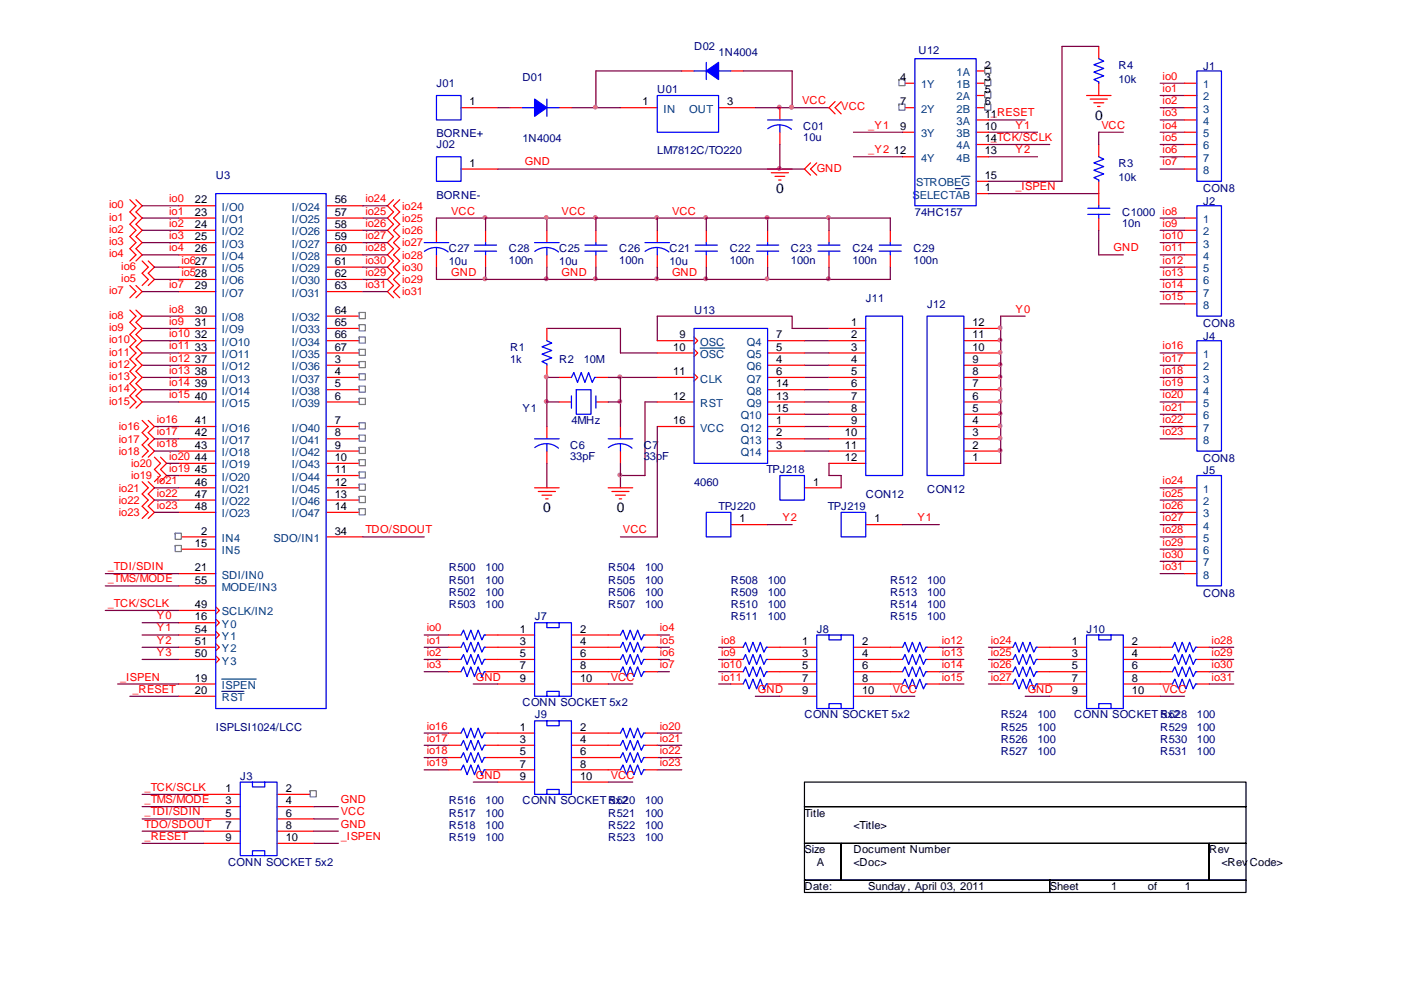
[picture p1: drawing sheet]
<svg xmlns="http://www.w3.org/2000/svg" width="297mm" height="210mm" viewBox="0 0 297 210" stroke-linecap="round" stroke-linejoin="round" font-family="sans-serif">
<path d="M27.5 42.4l1.3 1.2-1.3 1.4M28.8 42.4l1.3 1.2-1.3 1.4M233 41.1v2.5M233 46.2v2.7M37.9 116.5h7.8" fill="none" stroke="#f00" stroke-width=".26"/>
<path d="M230.6 45.5h4.7M230.6 44.2h4.7M233 43.6v.6M233 45.5v.7" fill="none" stroke="#00f" stroke-width=".26"/>
<path d="M233 48.9v5.2h5.2M27.5 147.7h10.4" fill="none" stroke="#800040" stroke-width=".26"/>
<path d="M37.1 115.7h1.4v1.3h-1.4z" fill-rule="evenodd" fill="#fff" stroke="#808080" stroke-width=".26"/>
<path d="M37.9 113.9h7.8" fill="none" stroke="#f00" stroke-width=".26"/>
<path d="M37.1 113.1h1.4v1.3h-1.4z" fill-rule="evenodd" fill="#fff" stroke="#808080" stroke-width=".26"/>
<g fill="none" stroke="#f00" stroke-width=".26">
<path d="M37.9 43.6h7.8M37.9 46.2h7.8M37.9 48.9h7.8M37.9 51.5h7.8M37.9 54.1h7.8M37.9 56.7h7.8M37.9 59.3h7.8M69.1 43.6h7.8M69.1 46.2h7.8M69.1 48.9h7.8M69.1 51.5h7.8M69.1 54.1h7.8"/>
<path d="M69.1 56.7h7.8M69.1 59.3h7.8M37.9 61.8h7.8M69.1 61.8h7.8M69.1 67.1h7.8M69.1 113.9h7.8M37.9 129.5h7.8M45.7 128.7l.8 .8-.8 .8"/>
</g>
<path d="M76.2 66.3h1.3v1.3h-1.3z" fill-rule="evenodd" fill="#fff" stroke="#808080" stroke-width=".26"/>
<path d="M69.1 69.7h7.8" fill="none" stroke="#f00" stroke-width=".26"/>
<path d="M76.2 68.9h1.3v1.3h-1.3z" fill-rule="evenodd" fill="#fff" stroke="#808080" stroke-width=".26"/>
<path d="M69.1 72.3h7.8" fill="none" stroke="#f00" stroke-width=".26"/>
<path d="M76.2 71.5h1.3v1.3h-1.3z" fill-rule="evenodd" fill="#fff" stroke="#808080" stroke-width=".26"/>
<path d="M69.1 74.9h7.8" fill="none" stroke="#f00" stroke-width=".26"/>
<path d="M76.2 74.1h1.3v1.3h-1.3z" fill-rule="evenodd" fill="#fff" stroke="#808080" stroke-width=".26"/>
<path d="M69.1 77.5h7.8" fill="none" stroke="#f00" stroke-width=".26"/>
<path d="M76.2 76.7h1.3v1.3h-1.3z" fill-rule="evenodd" fill="#fff" stroke="#808080" stroke-width=".26"/>
<path d="M69.1 80.1h7.8" fill="none" stroke="#f00" stroke-width=".26"/>
<path d="M76.2 79.3h1.3v1.3h-1.3z" fill-rule="evenodd" fill="#fff" stroke="#808080" stroke-width=".26"/>
<path d="M69.1 82.7h7.8" fill="none" stroke="#f00" stroke-width=".26"/>
<path d="M76.2 81.9h1.3v1.3h-1.3z" fill-rule="evenodd" fill="#fff" stroke="#808080" stroke-width=".26"/>
<path d="M69.1 85.3h7.8" fill="none" stroke="#f00" stroke-width=".26"/>
<path d="M76.2 84.5h1.3v1.3h-1.3z" fill-rule="evenodd" fill="#fff" stroke="#808080" stroke-width=".26"/>
<path d="M69.1 90.5h7.8" fill="none" stroke="#f00" stroke-width=".26"/>
<path d="M76.2 89.7h1.3v1.3h-1.3z" fill-rule="evenodd" fill="#fff" stroke="#808080" stroke-width=".26"/>
<path d="M69.1 93.1h7.8" fill="none" stroke="#f00" stroke-width=".26"/>
<path d="M76.2 92.3h1.3v1.3h-1.3z" fill-rule="evenodd" fill="#fff" stroke="#808080" stroke-width=".26"/>
<path d="M69.1 95.7h7.8" fill="none" stroke="#f00" stroke-width=".26"/>
<path d="M76.2 94.9h1.3v1.3h-1.3z" fill-rule="evenodd" fill="#fff" stroke="#808080" stroke-width=".26"/>
<path d="M69.1 98.3h7.8" fill="none" stroke="#f00" stroke-width=".26"/>
<path d="M76.2 97.5h1.3v1.3h-1.3z" fill-rule="evenodd" fill="#fff" stroke="#808080" stroke-width=".26"/>
<path d="M69.1 100.9h7.8" fill="none" stroke="#f00" stroke-width=".26"/>
<path d="M76.2 100.1h1.3v1.3h-1.3z" fill-rule="evenodd" fill="#fff" stroke="#808080" stroke-width=".26"/>
<path d="M69.1 103.5h7.8" fill="none" stroke="#f00" stroke-width=".26"/>
<path d="M76.2 102.7h1.3v1.3h-1.3z" fill-rule="evenodd" fill="#fff" stroke="#808080" stroke-width=".26"/>
<path d="M69.1 106.1h7.8" fill="none" stroke="#f00" stroke-width=".26"/>
<path d="M76.2 105.3h1.3v1.3h-1.3z" fill-rule="evenodd" fill="#fff" stroke="#808080" stroke-width=".26"/>
<path d="M69.1 108.7h7.8" fill="none" stroke="#f00" stroke-width=".26"/>
<path d="M76.2 107.9h1.3v1.3h-1.3z" fill-rule="evenodd" fill="#fff" stroke="#808080" stroke-width=".26"/>
<g fill="none" stroke="#f00" stroke-width=".26">
<path d="M27.5 45l1.3 1.2-1.3 1.4 1.3 1.3-1.3 1.3 1.3 1.3-1.3 1.2 1.3 1.4-1.3 1.3M28.8 45l1.3 1.2-1.3 1.4 1.3 1.3-1.3 1.3 1.3 1.3-1.3 1.2 1.3 1.4-1.3 1.3M30.1 55.4l1.3 1.3-1.3 1.3 1.3 1.3-1.3 1.3M31.4 55.4l1.3 1.3-1.3 1.3 1.3 1.3-1.3 1.3M83.4 42.4l-1.3 1.2 1.3 1.4-1.3 1.2 1.3 1.4-1.3 1.3 1.3 1.3-1.3 1.3 1.3 1.2-1.3 1.4 1.3 1.3-1.3 1.3 1.3 1.3-1.3 1.3 1.3 1.3-1.3 1.2 1.3 1.4M84.7 42.4l-1.3 1.2 1.3 1.4-1.3 1.2 1.3 1.4-1.3 1.3 1.3 1.3-1.3 1.3 1.3 1.2-1.3 1.4 1.3 1.3-1.3 1.3 1.3 1.3-1.3 1.3 1.3 1.3-1.3 1.2 1.3 1.4M27.5 60.6l1.3 1.2-1.3 1.4M27.5 65.8l1.3 1.3-1.3 1.3 1.3 1.3-1.3 1.3 1.3 1.3-1.3 1.3 1.3 1.3-1.3 1.3 1.3 1.3-1.3 1.3 1.3 1.3-1.3 1.3 1.3 1.3-1.3 1.3 1.3 1.3-1.3 1.3M28.8 60.6l1.3 1.2-1.3 1.4M28.8 65.8l1.3 1.3-1.3 1.3 1.3 1.3-1.3 1.3 1.3 1.3-1.3 1.3 1.3 1.3-1.3 1.3 1.3 1.3-1.3 1.3 1.3 1.3-1.3 1.3 1.3 1.3-1.3 1.3 1.3 1.3-1.3 1.3M37.9 67.1h7.8M37.9 69.7h7.8"/>
<path d="M37.9 72.3h7.8M37.9 74.9h7.8M37.9 77.5h7.8M30.1 89.2l1.3 1.3-1.3 1.3 1.3 1.3-1.3 1.3 1.3 1.3-1.3 1.3M31.4 89.2l1.3 1.3-1.3 1.3 1.3 1.3-1.3 1.3 1.3 1.3-1.3 1.3M32.7 97l1.3 1.3-1.3 1.3 1.3 1.3-1.3 1.3M34 97l1.3 1.3-1.3 1.3 1.3 1.3-1.3 1.3M37.9 80.1h7.8M37.9 82.7h7.8M37.9 85.3h7.8M37.9 90.5h7.8M37.9 93.1h7.8"/>
<path d="M37.9 95.7h7.8M37.9 98.3h7.8M30.1 102.2l1.3 1.3-1.3 1.3 1.3 1.3-1.3 1.3 1.3 1.3-1.3 1.3M31.4 102.2l1.3 1.3-1.3 1.3 1.3 1.3-1.3 1.3 1.3 1.3-1.3 1.3M37.9 100.9h7.8M37.9 103.5h7.8M37.9 106.1h7.8M37.9 108.7h7.8M37.9 132.1h7.8M37.9 134.7h7.8M37.9 137.3h7.8M37.9 139.9h7.8"/>
<path d="M37.9 121.7h7.8M37.9 124.3h7.8M45.7 131.3l.8 .8-.8 .8M45.7 133.9l.8 .8-.8 .8M45.7 136.5l.8 .8-.8 .7M45.7 139.1l.8 .8-.8 .8M37.9 145.1h7.8M37.9 147.7h7.8M58.7 168.5h7.8"/>
</g>
<path d="M47 144h7.3M47 146.6h4.7" fill="none" stroke="#004080" stroke-width=".26"/>
<path d="M45.7 41.1h23.4v109.2h-23.4z" fill="none" stroke="#00f" stroke-width=".26"/>
<g fill="none" stroke="#800040" stroke-width=".26">
<path d="M30.1 46.2h7.8M30.1 43.6h7.8M30.1 48.9h7.8M30.1 54.1h7.8M30.1 51.5h7.8M32.7 56.7h5.2M32.7 59.3h5.2M76.9 46.2h5.2M76.9 43.6h5.2M76.9 54.1h5.2M76.9 51.5h5.2M76.9 48.9h5.2"/>
<path d="M76.9 56.7h5.2M76.9 59.3h5.2M30.1 67.1h7.8M30.1 61.8h7.8M30.1 72.3h7.8M30.1 69.7h7.8M30.1 77.5h7.8M30.1 74.9h7.8M76.9 61.8h5.2M30.1 80.1h7.8M30.1 85.3h7.8M30.1 82.7h7.8"/>
<path d="M32.7 93.1h5.2M32.7 90.5h5.2M32.7 95.7h5.2M35.3 98.3h2.6M32.7 106.1h5.2M32.7 103.5h5.2M32.7 108.7h5.2M35.3 100.9h2.6M76.9 113.9h13M22.3 124.3h15.6M22.3 121.7h15.6M30.1 137.3h7.8"/>
<path d="M30.1 134.7h7.8M30.1 132.1h7.8M30.1 139.9h7.8M24.9 145.1h13M30.1 171.1h13M30.1 168.5h13"/>
</g>
<path d="M65.8 167.7h1.3v1.3h-1.3z" fill-rule="evenodd" fill="#fff" stroke="#808080" stroke-width=".26"/>
<g fill="none" stroke="#f00" stroke-width=".26">
<path d="M191.4 17.7h2.6M233 9.8v2.6M233 17.7v2.6M162.7 35.9h5.3M163.5 36.6h3.7M164.3 37.4h2.1M165.1 38.2h.5M92.5 48.9v2.6M92.5 54.1v2.6M103 48.9v2.6M103 54.1v2.6M115.9 48.9v2.6"/>
<path d="M115.9 54.1v2.6M126.3 48.9v2.6M126.3 54.1v2.6M139.4 48.9v2.6M139.4 54.1v2.6M149.8 48.9v2.6M149.8 54.1v2.6M162.7 48.9v2.6M162.7 54.1v2.6M175.8 48.9v2.6M175.8 54.1v2.6M188.8 48.9v2.6"/>
<path d="M188.8 54.1v2.6M139.4 72.3h7.7M139.4 74.9h7.7M147.1 79.3l.8 .8-.8 .7M147.1 71.5l.8 .8-.8 .7M147.1 74.1l.8 .8-.8 .7M162.7 72.3h7.9M162.7 74.9h7.9M162.7 77.5h7.9M115.9 90.5v2.6M115.9 95.7v2.6M118.6 85.3h2.6"/>
<path d="M126.3 85.3h2.6M131.5 90.5v2.6M131.5 95.7v2.6M139.4 80.1h7.7M139.4 85.3h7.7M139.4 90.5h7.7M162.7 80.1h7.9M162.7 85.3h7.9M162.7 82.7h7.9M162.7 87.9h7.9M162.7 90.5h7.9M162.7 93.1h7.9"/>
<path d="M162.7 95.7h7.9M113.3 103.5h5.3M114.1 104.2h3.7M114.9 105h2.1M115.7 105.8h.5M128.9 103.5h5.3M129.7 104.2h3.7M130.5 105h2.1M131.3 105.8h.5M43.1 171.1h7.8M43.1 173.7h7.8M43.1 176.3h7.8"/>
<path d="M43.1 178.9h7.8M43.1 168.5h7.8M58.7 171.1h7.8M58.7 173.7h7.8M58.7 176.3h7.8M58.7 178.9h7.8"/>
</g>
<g fill="none" stroke="#00f" stroke-width=".26">
<path d="M233 12.4l1 .6-2.1 .7 2.1 .8-2.1 .8 2.1 .8-2.1 .8 1.1 .5v.3M89.9 51.5h5.2M90 53.3a4 4 0 0 1 5 .1M92.5 52.5v1.6M100.6 53.3h4.7M100.6 52h4.7M103 51.5v.5M103 53.3v.8M113.3 51.5h5.3M113.4 53.3a4 4 0 0 1 5 .1M115.9 52.5v1.6M124 53.3h4.7"/>
<path d="M124 52h4.7M126.3 51.5v.5M126.3 53.3v.8M136.8 51.5h5.1M136.8 53.3a4 4 0 0 1 5 .1M139.4 52.5v1.6M147.4 53.3h4.7M147.4 52h4.7M149.8 51.5v.5M149.8 53.3v.8M160.4 53.3h4.7M160.4 52h4.7"/>
<path d="M162.7 51.5v.5M162.7 53.3v.8M173.4 53.3h4.7M173.4 52h4.7M175.8 51.5v.5M175.8 53.3v.8M186.4 53.3h4.7M186.4 52h4.7M188.8 51.5v.5M188.8 53.3v.8M147.1 69.7h15.6v28.6h-15.6zM113.3 93.1h5.3"/>
<path d="M113.4 94.9a4 4 0 0 1 5 .2M115.9 94.1v1.6M121.2 84v2.6M122.2 82.7h3.1v5.2h-3.1zM126.3 84v2.6M128.9 93.1h5.3M129 94.9a4 4 0 0 1 5 .2M131.5 94.1v1.6M50.9 165.9h7.8v15.6h-7.8zM53.5 165.9v1h2.6v-1M53.5 181.5v-1.1h2.6v1.1"/>
</g>
<g fill="none" stroke="#800040" stroke-width=".26">
<path d="M246 17.7h5.2M209.6 25.4h7.8M209.6 33.3h10.4M209.6 28h10.4M209.6 30.6h13M246 22.8h5.2M246 20.3h5.2M246 30.6h5.2M246 28h5.2M246 25.4h5.2M246 35.9h5.2M246 33.3h5.2"/>
<path d="M92.5 56.7v2.6h10.5M103 59.3h12.9M103 46.2h12.9M103 46.2h-10.5v2.7M103 56.7v2.6M103 46.2v2.7M115.9 59.3h10.4M115.9 46.2h10.4M115.9 46.2v2.7M115.9 56.7v2.6M126.3 56.7v2.6M126.3 59.3h13.1"/>
<path d="M126.3 46.2h13.1M126.3 46.2v2.7M139.4 59.3h10.4M139.4 46.2h10.4M139.4 56.7v2.6M139.4 46.2v2.7M149.8 46.2h12.9M149.8 59.3h12.9M149.8 56.7v2.6M149.8 46.2v2.7M162.7 46.2h13.1M162.7 59.3h13.1"/>
<path d="M162.7 46.2v2.7M162.7 56.7v2.6M175.8 46.2h13v2.7M175.8 56.7v2.6M175.8 46.2v2.7M188.8 56.7v2.6h-13M115.9 69.7h15.6v5.2h7.9M170.6 72.3h5.2M170.6 77.5h5.2M170.6 74.9h5.2M175.8 69.7h-7.8v-2.6h-28.6v5.2M246 77.5h5.2"/>
<path d="M115.9 98.3v5.2M115.9 80.1h2.7M118.6 85.3h-2.7v5.2M128.9 85.3h2.6v5.2M131.5 80.1h7.9M139.4 85.3h-2.6v15.6h-5.3v2.6M170.6 82.7h5.2M170.6 80.1h5.2M170.6 87.9h5.2M170.6 85.3h5.2M170.6 90.5h5.2M170.6 93.1h5.2"/>
<path d="M170.6 95.7h5.2M246 87.9h5.2M246 90.5h5.2M246 82.7h5.2M246 93.1h5.2M246 80.1h5.2M246 85.3h5.2M246 103.5h5.2M246 106.1h5.2M246 108.7h5.2M246 111.3h5.2M246 113.9h5.2"/>
<path d="M246 116.5h5.2M22.3 129.5h15.6M30.1 173.7h13M30.1 178.9h13M30.1 176.3h13M66.5 176.3h5.2M66.5 173.7h5.2M66.5 171.1h5.2M66.5 178.9h5.2"/>
</g>
<path d="M170.6 165.9h93.6v5.2h-93.6zM170.6 171.1h93.6v7.8h-93.6zM170.6 178.9h7.7v7.8h-7.7zM178.3 178.9h78.1v7.8h-78.1zM256.4 178.9h7.8v7.8h-7.8zM170.6 186.7h52v2.6h-52zM222.6 186.7h41.6v2.6h-41.6z" fill="none" stroke="#000" stroke-width=".26"/>
<g fill="#f0f" stroke="#f0f" stroke-width=".26">
<circle cx="131.4" cy="79.9" r=".39"/>
<circle cx="126.2" cy="59.1" r=".39"/>
<circle cx="115.8" cy="59.1" r=".39"/>
<circle cx="126.2" cy="46.1" r=".39"/>
<circle cx="102.8" cy="46.1" r=".39"/>
<circle cx="102.8" cy="59.1" r=".39"/>
<circle cx="115.8" cy="46.1" r=".39"/>
<circle cx="175.6" cy="59.1" r=".39"/>
<circle cx="149.6" cy="59.1" r=".39"/>
<circle cx="139.2" cy="59.1" r=".39"/>
<circle cx="149.6" cy="46.1" r=".39"/>
<circle cx="139.2" cy="46.1" r=".39"/>
<circle cx="162.6" cy="46.1" r=".39"/>
<circle cx="175.6" cy="46.1" r=".39"/>
<circle cx="162.6" cy="59.1" r=".39"/>
<circle cx="131.4" cy="85.1" r=".39"/>
<circle cx="115.8" cy="85.1" r=".39"/>
<circle cx="131.4" cy="100.7" r=".39"/>
</g>
<path d="M148.5 73.8h5.1" fill="none" stroke="#004080" stroke-width=".26"/>
<path d="M190.6 16.9h1.3v1.3h-1.3z" fill-rule="evenodd" fill="#fff" stroke="#808080" stroke-width=".26"/>
<path d="M191.4 22.8h2.6" fill="none" stroke="#f00" stroke-width=".26"/>
<path d="M190.6 22.1h1.3v1.3h-1.3z" fill-rule="evenodd" fill="#fff" stroke="#808080" stroke-width=".26"/>
<path d="M207 15h2.6M191.4 28h2.6M191.4 33.3h2.6" fill="none" stroke="#f00" stroke-width=".26"/>
<path d="M208.8 14.3h1.3v1.3h-1.3z" fill-rule="evenodd" fill="#fff" stroke="#808080" stroke-width=".26"/>
<path d="M207 17.7h2.6" fill="none" stroke="#f00" stroke-width=".26"/>
<path d="M208.8 16.9h1.3v1.3h-1.3z" fill-rule="evenodd" fill="#fff" stroke="#808080" stroke-width=".26"/>
<path d="M207 20.3h2.6" fill="none" stroke="#f00" stroke-width=".26"/>
<path d="M208.8 19.5h1.3v1.3h-1.3z" fill-rule="evenodd" fill="#fff" stroke="#808080" stroke-width=".26"/>
<path d="M207 22.8h2.6" fill="none" stroke="#f00" stroke-width=".26"/>
<path d="M208.8 22.1h1.3v1.3h-1.3z" fill-rule="evenodd" fill="#fff" stroke="#808080" stroke-width=".26"/>
<g fill="none" stroke="#f00" stroke-width=".26">
<path d="M144.5 15h2.6M155 15h2.6M251.2 17.7h2.6M97.7 22.8h7.9M97.7 35.9h7.9M108.1 22.8h2.6M118.6 22.8h2.6M131.5 22.8h7.9M152.4 22.8h7.7M165.4 22.8v2.6M165.4 28v2.6M171.8 34.5l-1.2 1.4 1.2 1.2"/>
<path d="M173.2 34.5l-1.4 1.4 1.4 1.2M177.1 21.5l-1.3 1.3 1.3 1.4M178.3 21.5l-1.2 1.3 1.2 1.4M207 25.4h2.6M207 28h2.6M207 30.6h2.6M207 33.3h2.6M207 38.5h2.6M230.4 20.3h5.2M231.1 21h3.7M231.9 21.8h2.1M232.7 22.6h.5"/>
<path d="M233 30.6v2.7M233 38.5v2.6M251.2 25.4h2.6M251.2 28h2.6M251.2 30.6h2.6M251.2 33.3h2.6M251.2 20.3h2.6M251.2 22.8h2.6M251.2 35.9h2.6M207 41.1h2.6M251.2 46.2h2.6M251.2 48.9h2.6"/>
<path d="M251.2 51.5h2.6M251.2 54.1h2.6M251.2 56.7h2.6M251.2 59.3h2.6M115.9 69.7v2.6M115.9 77.5v2.6M175.8 69.7h7.8M175.8 72.3h7.8M175.8 74.9h7.8M175.8 77.5h7.8M204.4 69.7h7.8M204.4 72.3h7.8"/>
<path d="M204.4 74.9h7.8M204.4 77.5h7.8M251.2 74.9h2.6M251.2 77.5h2.6M251.2 61.8h2.6M251.2 64.5h2.6M118.6 80.1h2.6M126.3 80.1h2.6M175.8 80.1h7.8M175.8 82.7h7.8M175.8 85.3h7.8M175.8 87.9h7.8"/>
<path d="M175.8 90.5h7.8M175.8 93.1h7.8M175.8 95.7h7.8M175.8 98.3h7.8M204.4 80.1h7.8M204.4 82.7h7.8M204.4 85.3h7.8M204.4 87.9h7.8M204.4 90.5h7.8M204.4 93.1h7.8M204.4 95.7h7.8M204.4 98.3h7.8"/>
<path d="M251.2 80.1h2.6M251.2 82.7h2.6M251.2 85.3h2.6M251.2 87.9h2.6M251.2 90.5h2.6M251.2 93.1h2.6M155 111.3h7.7M170.6 103.5h7.7M183.6 111.3h7.8M251.2 103.5h2.6M251.2 111.3h2.6M251.2 106.1h2.6"/>
<path d="M251.2 108.7h2.6M251.2 113.9h2.6M251.2 116.5h2.6M251.2 119.1h2.6M95.1 137.3h2.6M95.1 139.9h2.6M95.1 134.7h2.6M103 137.3h10.3M103 139.9h10.3M103 134.7h10.3M121.2 137.3h10.3M121.2 139.9h10.3"/>
<path d="M121.2 134.7h10.3M136.8 137.3h2.6M136.8 139.9h2.6M136.8 134.7h2.6M155 137.3h2.6M155 139.9h2.6M162.7 137.3h10.5M162.7 139.9h10.5M181 137.3h10.4M181 139.9h10.4M196.6 137.3h2.6M196.6 139.9h2.6"/>
<path d="M212.2 137.3h2.6M212.2 139.9h2.6M220 137.3h10.4M220 139.9h10.4M238.2 137.3h10.4M238.2 139.9h10.4M251.2 121.7h2.6M253.8 137.3h2.6M253.8 139.9h2.6M95.1 142.5h2.6M95.1 155.5h2.6M95.1 158.1h2.6"/>
<path d="M103 142.5h10.3M103 155.5h10.3M103 158.1h10.3M105.6 145.1h7.7M121.2 142.5h10.3M121.2 145.1h7.7M121.2 155.5h10.3M121.2 158.1h10.3M136.8 142.5h2.6M136.8 155.5h2.6M136.8 158.1h2.6M155 142.5h2.6"/>
<path d="M155 145.1h2.6M162.7 142.5h10.5M162.7 145.1h10.5M165.4 147.7h7.8M181 142.5h10.4M181 145.1h10.4M181 147.7h7.8M196.6 142.5h2.6M196.6 145.1h2.6M212.2 142.5h2.6M212.2 145.1h2.6M220 142.5h10.4"/>
<path d="M220 145.1h10.4M222.6 147.7h7.8M238.2 142.5h10.4M238.2 145.1h10.4M238.2 147.7h7.8M253.8 142.5h2.6M253.8 145.1h2.6M95.1 160.7h2.6M95.1 163.3h2.6M103 160.7h10.3M103 163.3h10.3M105.6 165.9h7.7"/>
<path d="M121.2 160.7h10.3M121.2 163.3h10.3M121.2 165.9h7.7M136.8 160.7h2.6M136.8 163.3h2.6"/>
</g>
<path d="M203.8 37.4h1.9M202.5 40h1.6" fill="none" stroke="#004080" stroke-width=".26"/>
<g fill="none" stroke="#00f" stroke-width=".26">
<path d="M147.1 15h2.7M149.8 13.2v3.7M152.4 15h2.6M194 12.4h13v31.2h-13zM253.8 15h5.2v23.5h-5.2zM92.5 20.3h5.2v5.1h-5.2zM92.5 33.3h5.2v5.2h-5.2zM110.7 22.8h2.6M115.9 21v3.7M115.9 22.8h2.7M139.4 20.3h13v7.7h-13zM162.7 25.4h5.3"/>
<path d="M162.8 27.3a4 4 0 0 1 5 .1M165.4 26.5v1.5M233 33.3l1 .5-2.1 .7 2.1 .8-2.1 .8 2.1 .8-2.1 .8 1.1 .5v.3M253.8 43.6h5.2v23.5h-5.2zM115.9 72.3l1.1 .5-2.1 .8 2.1 .7-2.1 .8 2.1 .8-2.1 .8 1 .5v.3M183.6 67.1h7.8v33.8h-7.8zM196.6 67.1h7.8v33.8h-7.8zM253.8 72.3h5.2v23.4h-5.2zM121.2 80.1l.5-1.1 .7 2.1 .8-2.1 .8 2.1 .8-2.1 .8 2.1 .5-1h.2M149.8 108.7h5.2v5.2h-5.2zM165.4 100.9h5.2v5.2h-5.2zM178.3 108.7h5.3v5.2h-5.3z"/>
<path d="M253.8 100.9h5.2v23.4h-5.2zM97.7 134.7l.6-1.1 .7 2.1 .8-2.1 .8 2.1 .8-2.1 .8 2.1 .5-1h.3M97.7 137.3l.6-1.1 .7 2.1 .8-2.1 .8 2.1 .8-2.1 .8 2.1 .5-1h.3M97.7 139.9l.6-1.1 .7 2.1 .8-2.1 .8 2.1 .8-2.1 .8 2.1 .5-1h.3M113.3 132.1h7.9v15.6h-7.9zM115.9 132.1v1h2.7v-1M131.5 134.7l.6-1.1 .7 2.1 .8-2.1 .8 2.1 .8-2.1 .8 2.1 .5-1h.3M131.5 137.3l.6-1.1 .7 2.1 .8-2.1 .8 2.1 .8-2.1 .8 2.1 .5-1h.3M131.5 139.9l.6-1.1 .7 2.1 .8-2.1 .8 2.1 .8-2.1 .8 2.1 .5-1h.3M157.6 137.3l.5-1.1 .8 2.1 .7-2.1 .8 2.1 .8-2.1 .8 2.1 .5-1h.2M157.6 139.9l.5-1.1 .8 2.1 .7-2.1 .8 2.1 .8-2.1 .8 2.1 .5-1h.2M173.2 134.7h7.8v15.6h-7.8z"/>
<path d="M175.8 134.7v1h2.5v-1M191.4 139.9l.5-1.1 .8 2.1 .7-2.1 .8 2.1 .8-2.1 .8 2.1 .5-1h.3M191.4 137.3l.5-1.1 .8 2.1 .7-2.1 .8 2.1 .8-2.1 .8 2.1 .5-1h.3M214.8 137.3l.5-1.1 .8 2.1 .7-2.1 .8 2.1 .8-2.1 .8 2.1 .5-1h.3M214.8 139.9l.5-1.1 .8 2.1 .7-2.1 .8 2.1 .8-2.1 .8 2.1 .5-1h.3M230.4 134.7h7.8v15.6h-7.8zM233 134.7v1h2.6v-1M248.6 137.3l.5-1.1 .8 2.1 .8-2.1 .7 2.1 .8-2.1 .8 2.1 .5-1h.3M248.6 139.9l.5-1.1 .8 2.1 .8-2.1 .7 2.1 .8-2.1 .8 2.1 .5-1h.3M97.7 142.5l.6-1.1 .7 2.1 .8-2.1 .8 2.1 .8-2.1 .8 2.1 .5-1h.3M97.7 155.5l.6-1.1 .7 2.1 .8-2.1 .8 2.1 .8-2.1 .8 2.1 .5-1h.3M97.7 158.1l.6-1.1 .7 2.1 .8-2.1 .8 2.1 .8-2.1 .8 2.1 .5-1h.3"/>
<path d="M113.3 152.9h7.9v15.6h-7.9zM115.9 152.9v1h2.7v-1M115.9 147.7v-1.1h2.7v1.1M131.5 142.5l.6-1.1 .7 2.1 .8-2.1 .8 2.1 .8-2.1 .8 2.1 .5-1h.3M131.5 155.5l.6-1.1 .7 2.1 .8-2.1 .8 2.1 .8-2.1 .8 2.1 .5-1h.3M131.5 158.1l.6-1.1 .7 2.1 .8-2.1 .8 2.1 .8-2.1 .8 2.1 .5-1h.3M157.6 142.5l.5-1.1 .8 2.1 .7-2.1 .8 2.1 .8-2.1 .8 2.1 .5-1h.2M157.6 145.1l.5-1.1 .8 2.1 .7-2.1 .8 2.1 .8-2.1 .8 2.1 .5-1h.2M175.8 150.3v-1.1h2.5v1.1M191.4 142.5l.5-1.1 .8 2.1 .7-2.1 .8 2.1 .8-2.1 .8 2.1 .5-1h.3M191.4 145.1l.5-1.1 .8 2.1 .7-2.1 .8 2.1 .8-2.1 .8 2.1 .5-1h.3M214.8 142.5l.5-1.1 .8 2.1 .7-2.1 .8 2.1 .8-2.1 .8 2.1 .5-1h.3"/>
<path d="M214.8 145.1l.5-1.1 .8 2.1 .7-2.1 .8 2.1 .8-2.1 .8 2.1 .5-1h.3M233 150.3v-1.1h2.6v1.1M248.6 142.5l.5-1.1 .8 2.1 .8-2.1 .7 2.1 .8-2.1 .8 2.1 .5-1h.3M248.6 145.1l.5-1.1 .8 2.1 .8-2.1 .7 2.1 .8-2.1 .8 2.1 .5-1h.3M97.7 160.7l.6-1.1 .7 2.1 .8-2.1 .8 2.1 .8-2.1 .8 2.1 .5-1h.3M97.7 163.3l.6-1.1 .7 2.1 .8-2.1 .8 2.1 .8-2.1 .8 2.1 .5-1h.3M115.9 168.5v-1.1h2.7v1.1M131.5 160.7l.6-1.1 .7 2.1 .8-2.1 .8 2.1 .8-2.1 .8 2.1 .5-1h.3M131.5 163.3l.6-1.1 .7 2.1 .8-2.1 .8 2.1 .8-2.1 .8 2.1 .5-1h.3"/>
</g>
<g fill="none" stroke="#800040" stroke-width=".26">
<path d="M144.5 15h-18.2v7.8M157.6 15h10.4v7.8M233 9.8h-7.8v28.7h-15.6M105.6 35.9h59.8M105.6 22.8h2.5M121.2 22.8h5.1M126.3 22.8h5.2M160.1 22.8h7.9M165.4 30.6v5.3M165.4 35.9h5.2M168 22.8h7.8M181 28h10.4"/>
<path d="M181 33.3h10.4M238.2 28h-5.2v2.6M209.6 41.1h23.4M246 46.2h5.2M246 51.5h5.2M246 48.9h5.2M246 56.7h5.2M246 54.1h5.2M246 59.3h5.2M217.4 67.1h-5.2v31.2M246 74.9h5.2M246 61.8h5.2"/>
<path d="M246 64.5h5.2M115.9 80.1v5.2M128.9 80.1h2.6v5.2M131.5 98.3v2.6M139.4 90.5v23.4h-7.9M175.8 98.3v2.6h2.5v2.6M162.7 111.3h5.3M191.4 111.3h7.8M246 119.1h5.2M89.9 134.7h5.2M89.9 139.9h5.2M89.9 137.3h5.2"/>
<path d="M139.4 137.3h2.5M139.4 134.7h2.5M139.4 139.9h2.5M152.4 139.9h2.6M152.4 137.3h2.6M199.2 137.3h5.2M199.2 139.9h5.2M209.6 137.3h2.6M209.6 139.9h2.6M246 121.7h5.2M256.4 139.9h5.2M256.4 137.3h5.2"/>
<path d="M89.9 158.1h5.2M89.9 155.5h5.2M89.9 142.5h5.2M100.3 145.1h5.3M128.9 145.1h5.3M139.4 158.1h5.1M139.4 155.5h5.1M139.4 142.5h2.5M152.4 145.1h2.6M152.4 142.5h2.6M160.1 147.7h5.3M188.8 147.7h5.2"/>
<path d="M199.2 142.5h5.2M199.2 145.1h5.2M209.6 142.5h2.6M209.6 145.1h2.6M217.4 147.7h5.2M246 147.7h5.2M256.4 145.1h5.2M256.4 142.5h5.2M89.9 163.3h5.2M89.9 160.7h5.2M100.3 165.9h5.3M128.9 165.9h5.3"/>
<path d="M139.4 163.3h5.1M139.4 160.7h5.1"/>
</g>
<g fill="#f0f" stroke="#f0f" stroke-width=".26">
<circle cx="212" cy="79.9" r=".39"/>
<circle cx="212" cy="95.5" r=".39"/>
<circle cx="212" cy="72.1" r=".39"/>
<circle cx="212" cy="87.7" r=".39"/>
<circle cx="212" cy="82.5" r=".39"/>
<circle cx="212" cy="77.3" r=".39"/>
<circle cx="212" cy="74.7" r=".39"/>
<circle cx="212" cy="90.3" r=".39"/>
<circle cx="212" cy="85.1" r=".39"/>
<circle cx="212" cy="69.5" r=".39"/>
<circle cx="165.2" cy="35.7" r=".39"/>
<circle cx="167.8" cy="22.7" r=".39"/>
<circle cx="165.2" cy="22.7" r=".39"/>
<circle cx="126.2" cy="22.7" r=".39"/>
<circle cx="115.8" cy="79.9" r=".39"/>
<circle cx="212" cy="92.9" r=".39"/>
</g>
<g fill="#00f" stroke="#00f" stroke-width=".26">
<path d="M113.3 21l2.6 1.8-2.6 1.9z" fill-rule="evenodd"/>
<path d="M149.8 15l2.6-1.8v3.7z" fill-rule="evenodd"/>
</g>
<g font-size="2.9">
<text x="232.2" y="25.4">0</text>
<text x="164.6" y="41">0</text>
<text x="115.2" y="108.6">0</text>
<text x="130.8" y="108.6">0</text>
</g>
<g font-size="2.3" fill="#000080">
<text x="147.2" y="10.6">D02</text>
<text x="152.4" y="12">1N4004</text>
<text x="194.8" y="11.4">U12</text>
<text x="110.8" y="17.1">D01</text>
<text x="237.1" y="14.5">R4</text>
<text x="237.1" y="17.7">10k</text>
<text x="255.1" y="14.8">J1</text>
<text x="92.6" y="18.5">J01</text>
<text x="139.4" y="19.7">U01</text>
<text x="92.6" y="29.1">BORNE+</text>
<text x="170.3" y="27.6">C01</text>
<text x="170.3" y="29.9">10u</text>
<text x="92.6" y="31.5">J02</text>
<text x="110.8" y="30.2">1N4004</text>
<text x="139.4" y="32.8">LM7812C/TO220</text>
<text x="237.1" y="35.3">R3</text>
<text x="45.7" y="38">U3</text>
<text x="237.1" y="38.5">10k</text>
<text x="255.1" y="40.8">CON8</text>
<text x="92.6" y="42.1">BORNE-</text>
<text x="194" y="45.8">74HC157</text>
<text x="237.9" y="45.8">C1000 io8</text>
<text x="255.1" y="43.4">J2</text>
<text x="95.2" y="53.6">C27</text>
<text x="107.9" y="53.6">C28</text>
<text x="118.6" y="53.6">C25</text>
<text x="131.3" y="53.6">C26</text>
<text x="142" y="53.6">C21</text>
<text x="154.7" y="53.6">C22</text>
<text x="167.7" y="53.6">C23</text>
<text x="180.7" y="53.6">C24</text>
<text x="193.7" y="53.6">C29</text>
<text x="237.9" y="48.1">10n</text>
<text x="95.2" y="56.2">10u</text>
<text x="107.9" y="55.9">100n</text>
<text x="118.6" y="56.2">10u</text>
<text x="131.3" y="55.9">100n</text>
<text x="142" y="56.2">10u</text>
<text x="154.7" y="55.9">100n</text>
<text x="167.7" y="55.9">100n</text>
<text x="180.7" y="55.9">100n</text>
<text x="193.7" y="55.9">100n</text>
<text x="183.6" y="64">J11</text>
<text x="196.6" y="65.3">J12</text>
<text x="147.2" y="66.6">U13</text>
<text x="255.1" y="69.4">CON8</text>
<text x="108.2" y="74.4">R1</text>
<text x="108.2" y="77">1k</text>
<text x="118.6" y="77">R2</text>
<text x="123.8" y="77">10M</text>
<text x="255.1" y="72">J4</text>
<text x="110.8" y="87.4">Y1</text>
<text x="121.2" y="90">4MHz</text>
<text x="120.9" y="95.2">C6</text>
<text x="136.5" y="95.2">C7</text>
<text x="120.9" y="97.5">33pF</text>
<text x="136.5" y="97.5">33pF</text>
<text x="162.5" y="100.4">TPJ218</text>
<text x="255.1" y="98">CON8</text>
<text x="255.1" y="100.6">J5</text>
<text x="147.2" y="103">4060</text>
<text x="183.6" y="105.6">CON12</text>
<text x="196.6" y="104.5">CON12</text>
<text x="152.4" y="108.2">TPJ220</text>
<text x="175.5" y="108.2">TPJ219</text>
<text x="95.2" y="121.2">R500</text>
<text x="95.2" y="123.8">R501</text>
<text x="102.9" y="121.2">100</text>
<text x="102.9" y="123.8">100</text>
<text x="129" y="121.2">R504</text>
<text x="129" y="123.8">R505</text>
<text x="136.8" y="121.2">100</text>
<text x="136.8" y="123.8">100</text>
<text x="155" y="123.8">R508</text>
<text x="162.8" y="123.8">100</text>
<text x="188.8" y="123.8">R512</text>
<text x="196.6" y="123.8">100</text>
<text x="95.2" y="126.4">R502</text>
<text x="95.2" y="129">R503</text>
<text x="102.9" y="126.4">100</text>
<text x="102.9" y="129">100</text>
<text x="113.4" y="131.6">J7</text>
<text x="129" y="126.4">R506</text>
<text x="129" y="129">R507</text>
<text x="136.8" y="126.4">100</text>
<text x="136.8" y="129">100</text>
<text x="155" y="126.4">R509</text>
<text x="155" y="129">R510</text>
<text x="155" y="131.6">R511</text>
<text x="162.8" y="126.4">100</text>
<text x="162.8" y="129">100</text>
<text x="162.8" y="131.6">100</text>
<text x="188.8" y="129">R514</text>
<text x="188.8" y="126.4">R513</text>
<text x="188.8" y="131.6">R515</text>
<text x="196.6" y="129">100</text>
<text x="196.6" y="126.4">100</text>
<text x="196.6" y="131.6">100</text>
<text x="255.1" y="126.6">CON8</text>
<text x="173.2" y="134.2">J8</text>
<text x="230.4" y="134.2">J10</text>
<text x="110.8" y="149.8">CONN SOCKET 5x2</text>
<text x="45.7" y="155">ISPLSI1024/LCC</text>
<text x="113.4" y="152.4">J9</text>
<text x="170.6" y="152.4">CONN SOCKET 5x2</text>
<text x="212.2" y="152.4">R524</text>
<text x="212.2" y="155">R525</text>
<text x="220" y="152.4">100</text>
<text x="220" y="155">100</text>
<text x="227.8" y="152.4">CONN SOCKET 5x2</text>
<text x="246" y="152.4">R528</text>
<text x="246" y="155">R529</text>
<text x="253.8" y="152.4">100</text>
<text x="253.8" y="155">100</text>
<text x="212.2" y="157.6">R526</text>
<text x="212.2" y="160.2">R527</text>
<text x="220" y="157.6">100</text>
<text x="220" y="160.2">100</text>
<text x="246" y="157.6">R530</text>
<text x="246" y="160.2">R531</text>
<text x="253.8" y="157.6">100</text>
<text x="253.8" y="160.2">100</text>
<text x="50.9" y="165.4">J3</text>
<text x="95.2" y="170.6">R516</text>
<text x="95.2" y="173.2">R517</text>
<text x="102.9" y="170.6">100</text>
<text x="102.9" y="173.2">100</text>
<text x="110.8" y="170.6">CONN SOCKET 5x2</text>
<text x="129" y="170.6">R520</text>
<text x="129" y="173.2">R521</text>
<text x="136.8" y="170.6">100</text>
<text x="136.8" y="173.2">100</text>
<text x="95.2" y="175.8">R518</text>
<text x="95.2" y="178.4">R519</text>
<text x="102.9" y="175.8">100</text>
<text x="102.9" y="178.4">100</text>
<text x="129" y="175.8">R522</text>
<text x="129" y="178.4">R523</text>
<text x="136.8" y="175.8">100</text>
<text x="136.8" y="178.4">100</text>
<text x="48.3" y="183.6">CONN SOCKET 5x2</text>
</g>
<g font-size="2.3">
<text x="190.9" y="17.1">4</text>
<text x="208.8" y="14.5">2</text>
<text x="208.8" y="17.1">3</text>
<text x="99.6" y="22.4">1</text>
<text x="136.2" y="22.4">1</text>
<text x="154.2" y="22.4">3</text>
<text x="190.9" y="22.4">7</text>
<text x="208.8" y="19.7">5</text>
<text x="208.8" y="22.4">6</text>
<text x="190.9" y="27.6">9</text>
<text x="208.8" y="25">11</text>
<text x="208.8" y="27.6">10</text>
<text x="99.6" y="35.3">1</text>
<text x="189.5" y="32.8">12</text>
<text x="208.8" y="30.2">14</text>
<text x="208.8" y="32.8">13</text>
<text x="208.8" y="38">15</text>
<text x="208.8" y="40.6">1</text>
<text x="41.3" y="43.2">22</text>
<text x="41.3" y="45.8">23</text>
<text x="71" y="43.2">56</text>
<text x="71" y="45.8">57</text>
<text x="41.3" y="48.4">24</text>
<text x="41.3" y="51">25</text>
<text x="41.3" y="53.6">26</text>
<text x="71" y="48.4">58</text>
<text x="71" y="51">59</text>
<text x="71" y="53.6">60</text>
<text x="71" y="56.2">61</text>
<text x="71" y="58.8">62</text>
<text x="41.3" y="61.4">29</text>
<text x="71" y="61.4">63</text>
<text x="41.3" y="66.6">30</text>
<text x="41.3" y="69.2">31</text>
<text x="41.3" y="71.8">32</text>
<text x="71" y="66.6">64</text>
<text x="71" y="69.2">65</text>
<text x="71" y="71.8">66</text>
<text x="144" y="71.8">9</text>
<text x="164.6" y="71.8">7</text>
<text x="180.4" y="69.2">1</text>
<text x="180.4" y="71.8">2</text>
<text x="206.2" y="71.8">11</text>
<text x="206.2" y="69.2">12</text>
<text x="41.3" y="74.4">33</text>
<text x="41.3" y="77">37</text>
<text x="71" y="74.4">67</text>
<text x="71" y="77">3</text>
<text x="142.7" y="74.4">10</text>
<text x="164.6" y="74.4">5</text>
<text x="164.6" y="77">4</text>
<text x="180.4" y="74.4">3</text>
<text x="180.4" y="77">4</text>
<text x="206.2" y="77">9</text>
<text x="206.2" y="74.4">10</text>
<text x="41.3" y="79.6">38</text>
<text x="41.3" y="82.2">39</text>
<text x="71" y="79.6">4</text>
<text x="71" y="82.2">5</text>
<text x="142.7" y="79.6">11</text>
<text x="164.6" y="79.6">6</text>
<text x="164.6" y="82.2">14</text>
<text x="180.4" y="79.6">5</text>
<text x="180.4" y="82.2">6</text>
<text x="206.2" y="82.2">7</text>
<text x="206.2" y="79.6">8</text>
<text x="41.3" y="84.8">40</text>
<text x="41.3" y="90">41</text>
<text x="71" y="84.8">6</text>
<text x="71" y="90">7</text>
<text x="142.7" y="84.8">12</text>
<text x="142.7" y="90">16</text>
<text x="164.6" y="84.8">13</text>
<text x="164.6" y="87.4">15</text>
<text x="164.6" y="90">1</text>
<text x="180.4" y="84.8">7</text>
<text x="180.4" y="87.4">8</text>
<text x="180.4" y="90">9</text>
<text x="206.2" y="90">4</text>
<text x="206.2" y="87.4">5</text>
<text x="206.2" y="84.8">6</text>
<text x="41.3" y="92.6">42</text>
<text x="41.3" y="95.2">43</text>
<text x="71" y="92.6">8</text>
<text x="71" y="95.2">9</text>
<text x="164.6" y="92.6">2</text>
<text x="164.6" y="95.2">3</text>
<text x="179.2" y="92.6">10</text>
<text x="179.2" y="95.2">11</text>
<text x="206.2" y="95.2">2</text>
<text x="206.2" y="92.6">3</text>
<text x="41.3" y="97.8">44</text>
<text x="41.3" y="100.4">45</text>
<text x="71" y="97.8">10</text>
<text x="71" y="100.4">11</text>
<text x="179.2" y="97.8">12</text>
<text x="206.2" y="97.8">1</text>
<text x="41.3" y="103">46</text>
<text x="41.3" y="105.6">47</text>
<text x="71" y="103">12</text>
<text x="71" y="105.6">13</text>
<text x="172.4" y="103">1</text>
<text x="41.3" y="108.2">48</text>
<text x="42.6" y="113.4">2</text>
<text x="71" y="113.4">34</text>
<text x="71" y="108.2">14</text>
<text x="156.8" y="110.8">1</text>
<text x="185.4" y="110.8">1</text>
<text x="41.3" y="116">15</text>
<text x="41.3" y="121.2">21</text>
<text x="41.3" y="123.8">55</text>
<text x="41.3" y="129">49</text>
<text x="41.3" y="131.6">16</text>
<text x="41.3" y="134.2">54</text>
<text x="41.3" y="136.8">51</text>
<text x="110.2" y="134.2">1</text>
<text x="110.2" y="136.8">3</text>
<text x="123" y="134.2">2</text>
<text x="123" y="136.8">4</text>
<text x="170" y="136.8">1</text>
<text x="182.8" y="136.8">2</text>
<text x="227.3" y="136.8">1</text>
<text x="240" y="136.8">2</text>
<text x="41.3" y="139.4">50</text>
<text x="110.2" y="139.4">5</text>
<text x="110.2" y="142">7</text>
<text x="123" y="139.4">6</text>
<text x="123" y="142">8</text>
<text x="170" y="139.4">3</text>
<text x="170" y="142">5</text>
<text x="182.8" y="139.4">4</text>
<text x="182.8" y="142">6</text>
<text x="227.3" y="139.4">3</text>
<text x="227.3" y="142">5</text>
<text x="240" y="139.4">4</text>
<text x="240" y="142">6</text>
<text x="41.3" y="144.6">19</text>
<text x="41.3" y="147.2">20</text>
<text x="110.2" y="144.6">9</text>
<text x="123" y="144.6">10</text>
<text x="170" y="144.6">7</text>
<text x="170" y="147.2">9</text>
<text x="182.8" y="144.6">8</text>
<text x="182.8" y="147.2">10</text>
<text x="227.3" y="144.6">7</text>
<text x="227.3" y="147.2">9</text>
<text x="240" y="144.6">8</text>
<text x="240" y="147.2">10</text>
<text x="110.2" y="155">1</text>
<text x="123" y="155">2</text>
<text x="110.2" y="157.6">3</text>
<text x="110.2" y="160.2">5</text>
<text x="123" y="157.6">4</text>
<text x="123" y="160.2">6</text>
<text x="47.8" y="168">1</text>
<text x="60.6" y="168">2</text>
<text x="110.2" y="162.8">7</text>
<text x="110.2" y="165.4">9</text>
<text x="123" y="162.8">8</text>
<text x="123" y="165.4">10</text>
<text x="47.8" y="170.6">3</text>
<text x="47.8" y="173.2">5</text>
<text x="60.6" y="170.6">4</text>
<text x="60.6" y="173.2">6</text>
<text x="170.6" y="173.2">Title</text>
<text x="47.8" y="175.8">7</text>
<text x="47.8" y="178.4">9</text>
<text x="60.6" y="175.8">8</text>
<text x="60.6" y="178.4">10</text>
<text x="181" y="175.8">&lt;Title&gt;</text>
<text x="170.6" y="181">Size</text>
<text x="173.2" y="183.6">A</text>
<text x="181" y="181">Document Number</text>
<text x="181" y="183.6">&lt;Doc&gt;</text>
<text x="256.4" y="181">Rev</text>
<text x="259" y="183.6">&lt;RevCode&gt;</text>
<text x="170.6" y="188.8">Date:</text>
<text x="184.1" y="188.8">Sunday, April 03, 2011</text>
<text x="222.6" y="188.8">Sheet</text>
<text x="235.6" y="188.8">1</text>
<text x="243.4" y="188.8">of</text>
<text x="251.2" y="188.8">1</text>
</g>
<g font-size="2.3" fill="#004080">
<text x="202.8" y="16.1">1A</text>
<text x="140.7" y="23.9">IN</text>
<text x="146.1" y="23.9">OUT</text>
<text x="195.3" y="18.7">1Y</text>
<text x="195.3" y="23.9">2Y</text>
<text x="202.8" y="18.7">1B</text>
<text x="202.8" y="21.3">2A</text>
<text x="202.8" y="23.9">2B</text>
<text x="255.1" y="18.7">1</text>
<text x="255.1" y="21.3">2</text>
<text x="255.1" y="23.9">3</text>
<text x="195.3" y="29.1">3Y</text>
<text x="202.8" y="26.5">3A</text>
<text x="202.8" y="29.1">3B</text>
<text x="255.1" y="26.5">4</text>
<text x="255.1" y="29.1">5</text>
<text x="195.3" y="34.3">4Y</text>
<text x="202.8" y="31.7">4A</text>
<text x="202.8" y="34.3">4B</text>
<text x="255.1" y="31.7">6</text>
<text x="255.1" y="34.3">7</text>
<text x="194.2" y="39.5">STROBEG</text>
<text x="255.1" y="36.9">8</text>
<text x="47.1" y="44.7">I/O0</text>
<text x="47.1" y="47.3">I/O1</text>
<text x="61.9" y="44.7">I/O24</text>
<text x="61.9" y="47.3">I/O25</text>
<text x="193.5" y="42.1">SELECTAB</text>
<text x="255.1" y="47.3">1</text>
<text x="47.1" y="49.9">I/O2</text>
<text x="47.1" y="52.5">I/O3</text>
<text x="61.9" y="49.9">I/O26</text>
<text x="61.9" y="52.5">I/O27</text>
<text x="255.1" y="49.9">2</text>
<text x="255.1" y="52.5">3</text>
<text x="47.1" y="55.1">I/O4</text>
<text x="47.1" y="57.7">I/O5</text>
<text x="61.9" y="55.1">I/O28</text>
<text x="61.9" y="57.7">I/O29</text>
<text x="255.1" y="55.1">4</text>
<text x="255.1" y="57.7">5</text>
<text x="47.1" y="60.3">I/O6</text>
<text x="47.1" y="62.9">I/O7</text>
<text x="61.9" y="60.3">I/O30</text>
<text x="61.9" y="62.9">I/O31</text>
<text x="255.1" y="60.3">6</text>
<text x="255.1" y="62.9">7</text>
<text x="255.1" y="65.5">8</text>
<text x="47.1" y="68.1">I/O8</text>
<text x="47.1" y="70.7">I/O9</text>
<text x="61.9" y="68.1">I/O32</text>
<text x="61.9" y="70.7">I/O33</text>
<text x="47.1" y="73.3">I/O10</text>
<text x="47.1" y="75.9">I/O11</text>
<text x="61.9" y="73.3">I/O34</text>
<text x="61.9" y="75.9">I/O35</text>
<text x="148.5" y="73.3">OSC</text>
<text x="148.5" y="75.9">OSC</text>
<text x="158.3" y="73.3">Q4</text>
<text x="158.3" y="75.9">Q5</text>
<text x="255.1" y="75.9">1</text>
<text x="47.1" y="78.5">I/O12</text>
<text x="47.1" y="81.1">I/O13</text>
<text x="47.1" y="83.7">I/O14</text>
<text x="61.9" y="78.5">I/O36</text>
<text x="61.9" y="81.1">I/O37</text>
<text x="61.9" y="83.7">I/O38</text>
<text x="148.5" y="81.1">CLK</text>
<text x="158.3" y="78.5">Q6</text>
<text x="158.3" y="81.1">Q7</text>
<text x="158.3" y="83.7">Q8</text>
<text x="255.1" y="78.5">2</text>
<text x="255.1" y="81.1">3</text>
<text x="255.1" y="83.7">4</text>
<text x="47.1" y="86.3">I/O15</text>
<text x="61.9" y="86.3">I/O39</text>
<text x="148.5" y="86.3">RST</text>
<text x="157.1" y="88.9">Q10</text>
<text x="158.3" y="86.3">Q9</text>
<text x="255.1" y="86.3">5</text>
<text x="255.1" y="88.9">6</text>
<text x="47.1" y="91.5">I/O16</text>
<text x="47.1" y="94.1">I/O17</text>
<text x="61.9" y="91.5">I/O40</text>
<text x="61.9" y="94.1">I/O41</text>
<text x="148.5" y="91.5">VCC</text>
<text x="157.1" y="91.5">Q12</text>
<text x="157.1" y="94.1">Q13</text>
<text x="255.1" y="91.5">7</text>
<text x="255.1" y="94.1">8</text>
<text x="47.1" y="96.7">I/O18</text>
<text x="47.1" y="99.3">I/O19</text>
<text x="47.1" y="101.9">I/O20</text>
<text x="61.9" y="96.7">I/O42</text>
<text x="61.9" y="99.3">I/O43</text>
<text x="61.9" y="101.9">I/O44</text>
<text x="157.1" y="96.7">Q14</text>
<text x="47.1" y="104.5">I/O21</text>
<text x="47.1" y="107.1">I/O22</text>
<text x="61.9" y="104.5">I/O45</text>
<text x="61.9" y="107.1">I/O46</text>
<text x="255.1" y="104.5">1</text>
<text x="255.1" y="107.1">2</text>
<text x="47.1" y="109.7">I/O23</text>
<text x="61.9" y="109.7">I/O47</text>
<text x="255.1" y="109.7">3</text>
<text x="255.1" y="112.3">4</text>
<text x="47.1" y="117.5">IN5</text>
<text x="47.1" y="114.9">IN4</text>
<text x="58" y="114.9">SDO/IN1</text>
<text x="255.1" y="114.9">5</text>
<text x="255.1" y="117.5">6</text>
<text x="47.1" y="122.7">SDI/IN0</text>
<text x="47.1" y="125.3">MODE/IN3</text>
<text x="255.1" y="120.1">7</text>
<text x="255.1" y="122.7">8</text>
<text x="47.1" y="130.5">SCLK/IN2</text>
<text x="47.1" y="133.1">Y0</text>
<text x="47.1" y="135.7">Y1</text>
<text x="47.1" y="138.3">Y2</text>
<text x="47.1" y="140.9">Y3</text>
<text x="47.1" y="146.2">ISPEN</text>
<text x="47.1" y="148.7">RST</text>
</g>
<g font-size="2.3" fill="#f00">
<text x="246.5" y="16.9">io0</text>
<text x="170" y="22.1">VCC</text>
<text x="178.4" y="23.4">VCC</text>
<text x="246.5" y="22.1">io2</text>
<text x="246.5" y="19.5">io1</text>
<text x="184.1" y="27.3">_Y1</text>
<text x="210.1" y="29.9">_TCK/SCLK</text>
<text x="210.1" y="24.7">_RESET</text>
<text x="215.3" y="27.3">Y1</text>
<text x="233.5" y="27.3">VCC</text>
<text x="246.5" y="29.9">io5</text>
<text x="246.5" y="27.3">io4</text>
<text x="246.5" y="24.7">io3</text>
<text x="111.3" y="35.1">GND</text>
<text x="184.1" y="32.5">_Y2</text>
<text x="215.3" y="32.5">Y2</text>
<text x="246.5" y="35.1">io7</text>
<text x="246.5" y="32.5">io6</text>
<text x="173.2" y="36.4">GND</text>
<text x="215.3" y="40.3">_ISPEN</text>
<text x="23.1" y="44.2">io0</text>
<text x="23.1" y="46.8">io1</text>
<text x="35.9" y="45.5">io1</text>
<text x="35.9" y="42.9">io0</text>
<text x="77.5" y="45.5">io25</text>
<text x="77.5" y="42.9">io24</text>
<text x="85.3" y="47.1">io25</text>
<text x="85.3" y="44.4">io24</text>
<text x="95.7" y="45.5">VCC</text>
<text x="119.1" y="45.5">VCC</text>
<text x="142.5" y="45.5">VCC</text>
<text x="23.1" y="49.4">io2</text>
<text x="23.1" y="52">io3</text>
<text x="35.9" y="48.1">io2</text>
<text x="35.9" y="53.3">io4</text>
<text x="35.9" y="50.7">io3</text>
<text x="77.5" y="53.3">io28</text>
<text x="77.5" y="50.7">io27</text>
<text x="77.5" y="48.1">io26</text>
<text x="85.3" y="52.3">io27</text>
<text x="85.3" y="49.7">io26</text>
<text x="236.1" y="53.3">GND</text>
<text x="246.5" y="50.7">io10</text>
<text x="246.5" y="48.1">io9</text>
<text x="246.5" y="53.3">io11</text>
<text x="23.1" y="54.6">io4</text>
<text x="25.7" y="57.2">io6</text>
<text x="25.7" y="59.8">io5</text>
<text x="38.5" y="55.9">io627</text>
<text x="38.5" y="58.5">io528</text>
<text x="77.5" y="55.9">io30</text>
<text x="77.5" y="58.5">io29</text>
<text x="85.3" y="54.9">io28</text>
<text x="85.3" y="57.5">io30</text>
<text x="95.7" y="58.5">GND</text>
<text x="119.1" y="58.5">GND</text>
<text x="142.5" y="58.5">GND</text>
<text x="246.5" y="55.9">io12</text>
<text x="246.5" y="58.5">io13</text>
<text x="23.1" y="62.4">io7</text>
<text x="35.9" y="61.1">io7</text>
<text x="77.5" y="61.1">io31</text>
<text x="85.3" y="60.1">io29</text>
<text x="85.3" y="62.7">io31</text>
<text x="246.5" y="61.1">io14</text>
<text x="246.5" y="63.7">io15</text>
<text x="23.1" y="67.6">io8</text>
<text x="23.1" y="70.2">io9</text>
<text x="35.9" y="66.3">io8</text>
<text x="35.9" y="71.5">io10</text>
<text x="35.9" y="68.9">io9</text>
<text x="215.3" y="66.3">Y0</text>
<text x="23.1" y="72.8">io10</text>
<text x="23.1" y="78">io12</text>
<text x="23.1" y="75.4">io11</text>
<text x="35.9" y="76.7">io12</text>
<text x="35.9" y="74.1">io11</text>
<text x="246.5" y="76.7">io17</text>
<text x="246.5" y="74.1">io16</text>
<text x="23.1" y="83.2">io14</text>
<text x="23.1" y="80.6">io13</text>
<text x="35.9" y="79.3">io13</text>
<text x="35.9" y="81.9">io14</text>
<text x="246.5" y="79.3">io18</text>
<text x="246.5" y="81.9">io19</text>
<text x="23.1" y="85.8">io15</text>
<text x="33.3" y="89.7">io16</text>
<text x="35.9" y="84.5">io15</text>
<text x="246.5" y="84.5">io20</text>
<text x="246.5" y="87.1">io21</text>
<text x="246.5" y="89.7">io22</text>
<text x="25.2" y="93.9">io17</text>
<text x="25.2" y="91.3">io16</text>
<text x="33.3" y="92.3">io17</text>
<text x="33.3" y="94.9">io18</text>
<text x="246.5" y="92.3">io23</text>
<text x="25.2" y="96.5">io18</text>
<text x="27.8" y="101.7">io19</text>
<text x="27.8" y="99.1">io20</text>
<text x="35.9" y="97.5">io20</text>
<text x="35.9" y="100.1">io19</text>
<text x="25.2" y="104.3">io21</text>
<text x="25.2" y="106.9">io22</text>
<text x="33.3" y="105.3">io22</text>
<text x="33.3" y="102.7">io21</text>
<text x="33.3" y="107.9">io23</text>
<text x="246.5" y="102.7">io24</text>
<text x="246.5" y="105.3">io25</text>
<text x="246.5" y="107.9">io26</text>
<text x="25.2" y="109.5">io23</text>
<text x="77.5" y="113.1">TDO/SDOUT</text>
<text x="132.1" y="113.1">VCC</text>
<text x="165.9" y="110.5">Y2</text>
<text x="194.5" y="110.5">Y1</text>
<text x="246.5" y="110.5">io27</text>
<text x="246.5" y="113.1">io28</text>
<text x="246.5" y="115.7">io29</text>
<text x="246.5" y="118.3">io30</text>
<text x="22.9" y="123.5">_TMS/MODE</text>
<text x="22.9" y="120.9">_TDI/SDIN</text>
<text x="246.5" y="120.9">io31</text>
<text x="22.9" y="128.7">_TCK/SCLK</text>
<text x="33.3" y="131.3">Y0</text>
<text x="33.3" y="136.5">Y2</text>
<text x="33.3" y="133.9">Y1</text>
<text x="90.5" y="133.9">io0</text>
<text x="90.5" y="136.5">io1</text>
<text x="139.9" y="136.5">io5</text>
<text x="139.9" y="133.9">io4</text>
<text x="152.9" y="136.5">io8</text>
<text x="199.7" y="136.5">io12</text>
<text x="210.1" y="136.5">io24</text>
<text x="256.9" y="136.5">io28</text>
<text x="33.3" y="139.1">Y3</text>
<text x="90.5" y="141.7">io3</text>
<text x="90.5" y="139.1">io2</text>
<text x="139.9" y="141.7">io7</text>
<text x="139.9" y="139.1">io6</text>
<text x="152.9" y="139.1">io9</text>
<text x="152.9" y="141.7">io10</text>
<text x="199.7" y="141.7">io14</text>
<text x="199.7" y="139.1">io13</text>
<text x="210.1" y="141.7">io26</text>
<text x="210.1" y="139.1">io25</text>
<text x="256.9" y="139.1">io29</text>
<text x="256.9" y="141.7">io30</text>
<text x="25.5" y="144.3">_ISPEN</text>
<text x="28.1" y="146.9">_RESET</text>
<text x="100.9" y="144.3">GND</text>
<text x="129.5" y="144.3">VCC</text>
<text x="152.9" y="144.3">io11</text>
<text x="160.7" y="146.9">GND</text>
<text x="189.3" y="146.9">VCC</text>
<text x="199.7" y="144.3">io15</text>
<text x="210.1" y="144.3">io27</text>
<text x="217.9" y="146.9">GND</text>
<text x="246.5" y="146.9">VCC</text>
<text x="256.9" y="144.3">io31</text>
<text x="90.5" y="154.7">io16</text>
<text x="139.9" y="154.7">io20</text>
<text x="90.5" y="157.3">io17</text>
<text x="90.5" y="159.9">io18</text>
<text x="139.9" y="157.3">io21</text>
<text x="139.9" y="159.9">io22</text>
<text x="30.7" y="167.7">_TCK/SCLK</text>
<text x="90.5" y="162.5">io19</text>
<text x="100.9" y="165.1">GND</text>
<text x="129.5" y="165.1">VCC</text>
<text x="139.9" y="162.5">io23</text>
<text x="30.7" y="170.3">_TMS/MODE</text>
<text x="30.7" y="172.9">_TDI/SDIN</text>
<text x="72.3" y="172.9">VCC</text>
<text x="72.3" y="170.3">GND</text>
<text x="30.7" y="178.1">_RESET</text>
<text x="30.7" y="175.5">TDO/SDOUT</text>
<text x="72.3" y="175.5">GND</text>
<text x="72.3" y="178.1">_ISPEN</text>
</g>
</svg>
